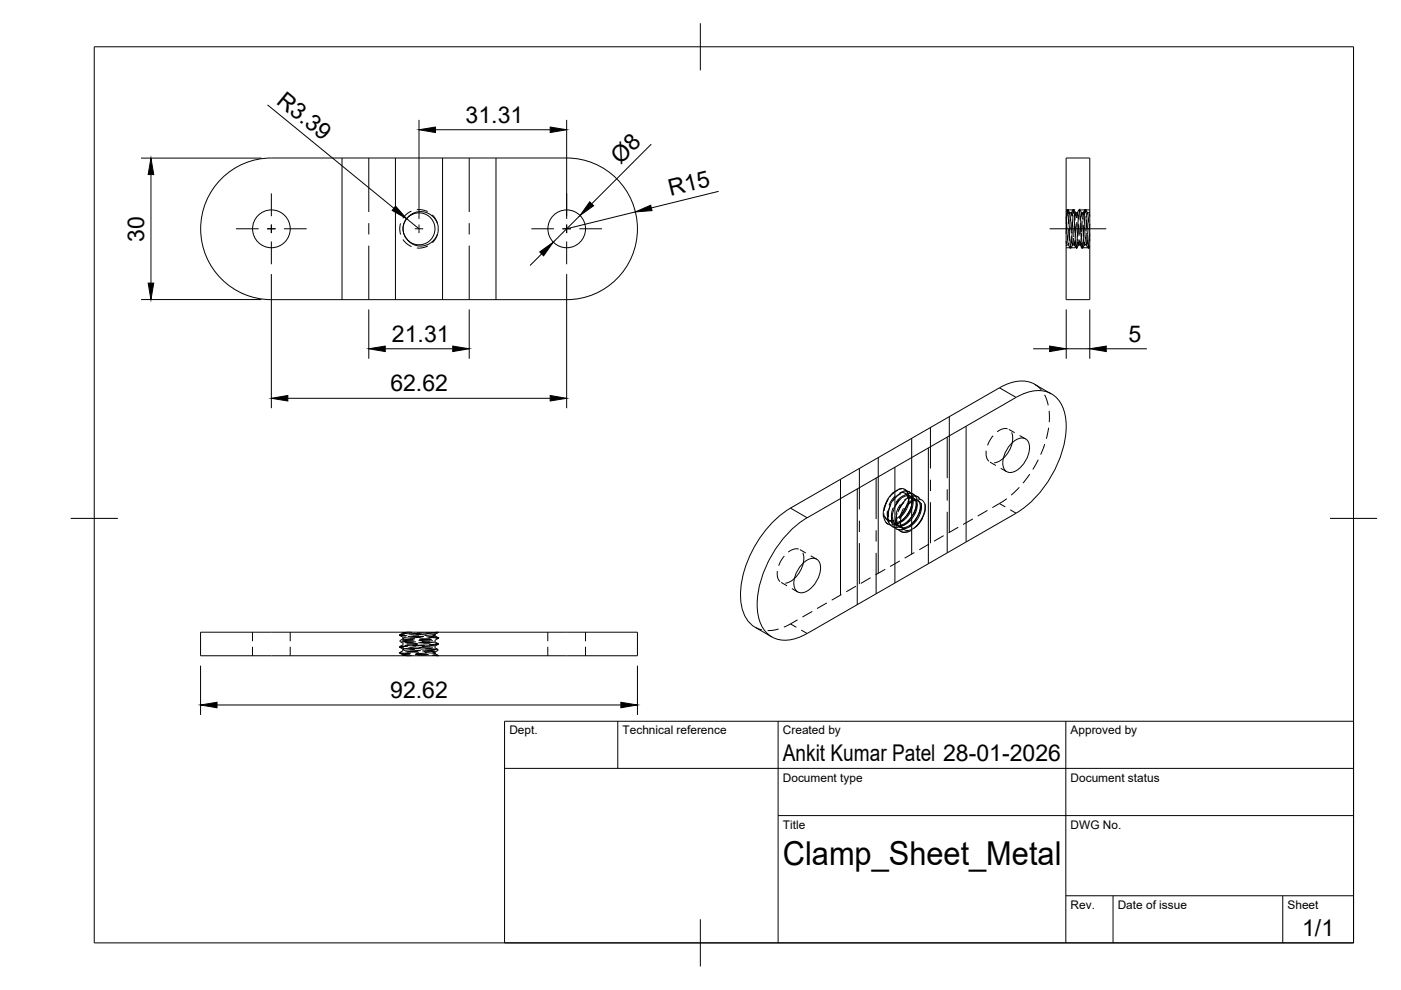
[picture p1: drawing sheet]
<svg xmlns="http://www.w3.org/2000/svg" width="297mm" height="210mm" viewBox="0 0 297 210" stroke-linecap="round" stroke-linejoin="round" font-family="sans-serif">
<!-- layer: Visible -->
<g fill="none" stroke="#000" stroke-width=".21">
<path d="M57.5 33.5h62.7a15 15 0 0 1 14.9 15 15 15 0 0 1-14.9 15h-62.7M57.5 33.5a15 15 0 0 0-15 15 15 15 0 0 0 15 15M226 33.5h5.1v30h-5.1zM86.6 45.9l1.1-.7 .8-.3h.9l1.5 .4 1.1 .8a3.5 3.5 0 0 1 .8 3.5M86.6 45.9l.8-.5 1.1-.3 1 .1 .9 .3 .7 .5 .6 .7 .5 1.6-.1 1.1-.4 .9-.6 .7-.7 .6-.9 .3h-1l-1.1-.3-.8-.5M86.6 45.9a3.4 3.4 0 0 0 0 5.2M92.8 49.6l-1 1.6-.9 .6-.9 .3-1.1 .1-.8-.2-.9-.4-.6-.5M214.3 94.1a2.54 2.54 0 0 1 3.4-.9 3.5 3.5 0 0 1 .1 3.8 5.1 5.1 0 0 1-3.6 3.2 1.67 1.67 0 0 1-1.6-2 6.3 6.3 0 0 1 1.7-4.1zM214.6 93.9l-.7 1.7-1.2 1.5M215.5 84.3a7.6 7.6 0 0 1 7.5-.8 6.8 6.8 0 0 1 3 5.5 22.8 22.8 0 0 1-7.2 17.2l-2.2 1.9-1.2 .7-44.3 25.5a7.7 7.7 0 0 1-7.5 .7 6.8 6.8 0 0 1-3-5.5 22.8 22.8 0 0 1 7.2-17.2l2.2-1.8 1.2-.7 44.2-25.5M222.9 83.5l-3.5-2a7 7 0 0 0-6.6 .2l-45.2 26a23.5 23.5 0 0 0-10.6 18.5 7.5 7.5 0 0 0 3.1 6.8l3.6 2.1M170 119.6a2.54 2.54 0 0 1 3.4-.9 3.5 3.5 0 0 1 .1 3.8 5.1 5.1 0 0 1-3.6 3.2 1.67 1.67 0 0 1-1.6-2 6.3 6.3 0 0 1 1.7-4.1z"/>
<path d="M170.3 119.4l-.7 1.8-1.2 1.5M191.6 112.2l.1 .1M191.7 108.1a3.4 3.4 0 0 0-.3 4l.3 .2M192.1 107.5l-.8 1.3M192.6 106.9l-.7 1.6-.8 1M193.1 107.8l-.9 1.6M193.4 106.4l-.3 1.2-.5 1.2-.9 1-.8 .7M193.6 106.2l-.2 1.6-.6 1.2-1.1 1.2-.8 .6M193.9 111.9l1.3-1.6 .5-1 .4-1.2-.1-1.4-.3-.5-.6-.4-1.1 .1-.8 .5-.8 .7-.7 1 .8-1.1 .6-.5 1-.4 .7 .1 .4 .5 .2 1.1-.2 1-.6 1.1-.8 1-.8 .7-1.1 .4h-.6M193.9 108.3l-.8 1.6M194.1 106.1l.1 1.3-.6 1.7-1.2 1.5-1.4 .7M194.2 106.1l.3 .6-.1 .9-.5 1.5-.8 1.1-.6 .6-.6 .4-.9 .3"/>
<path d="M194.6 106.2l.5 .6v1l-.3 1-.4 .9-1.4 1.6-1 .5-.8 .1M194.8 108.9l-.8 1.5M196.1 108.6l-.8 1.8-1.1 1.3-1.3 .7-.7 .1-.5-.2M196.1 106.8v1.7M42.5 134h92.6v5h-92.6z"/>
<circle cx="57.6" cy="48.5" r="4"/>
<circle cx="120.2" cy="48.5" r="4"/>
</g>
<!-- layer: Hidden -->
<g fill="none" stroke="#000" stroke-width=".21">
<path d="M84.9 47.4l-.1 1.2 .1 1.1M85.4 50.8l.8 .9 1 .6M87.2 44.8l-1 .6-.8 .9M88.4 44.5h1.1l1.2 .4M90.7 52.1l-1.3 .5h-1M91.7 45.5l.6 .8 .5 1.2M92.8 49.6l-.3 .8-.8 1.1M226 51.1l.1 .7M226 45.9l.2 2.8M226 44.5h1.9M226 52.5h1.9M226.2 47l-.2 2.6"/>
<path d="M226.2 51.9h.3M226.2 44.9l-.2 2.5M226.2 51.9l-.2 .3M226.3 49.9l.2 2 .1-.3M226.3 44.4l-.3 .5M226.3 44.4h.1M226.4 45.1l.2 2.4M226.4 44.4l.4 .7M226.5 48.5l-.2 2.4M226.5 51.9l.4 .7M226.5 45.3l-.1-.9-.2 1.5M226.6 46.5l.1 2.4"/>
<path d="M226.6 48.7l.2 2.3M226.8 50.1l.2 2.4M226.8 45.1h.4M226.9 45.3l-.1-.2-.2 2.2M226.9 48l-.2 2.4M226.9 52.6h.1M227 46.5l.1 2.3M227.1 52.6l.4-.7h.3l.4 .7M227.1 50.6l-.2 2-.1-.4M227.2 50l.2 1.9 .1-.5M227.3 45.8l-.2-.7-.2 1.8M227.3 47.1l-.1 2.3"/>
<path d="M227.3 49.2l-.1 2.4M227.4 46.9l.1 2.4M227.5 45.6l-.1 2.4M227.6 50.5l.2 1.4 .1-.9M227.6 44.4l.3 2.4M227.7 44.4l-.6 .7M227.7 44.4l.4 .7M227.7 45.3l-.2-.9-.1 1.5M227.8 46.5l.1 2.4M227.8 47.9l-.2 2.3M227.9 50.1l.2 2.4M227.9 48l.2 2.3"/>
<path d="M228.1 45.1h.3M228.2 47.4l-.2 2.4M228.2 52.6h.1M228.2 45.9l-.2-.8-.1 1.6M228.2 46.2l.2-1.1 .2 1.3M228.3 47.1l.1 2.4M228.4 45.1l.4-.7 .2 2.4M228.5 49.2l-.2 2.4M228.5 51.3l-.2 1.3-.2-1M228.5 50.7l.2 1.2 .2-1.1M228.6 45.6l-.1 2.4M228.6 47.7l-.1 2.4"/>
<path d="M228.7 47.6l.1 2.3M228.7 51.9h.3M228.7 51.9l-.4 .7M228.8 44.4l.5 .7M229 44.7l-.1-.3-.2 2.2M229 51.9l.4 .7M229.1 48l.1 2.3M229.1 45.8l.1 2.4M229.1 47.3l-.2 2.3M229.2 44.5h1.9M229.2 52.5h1.9M229.2 46.1l.1-1 .2 1.4"/>
<path d="M229.2 50.3l-.2 1.6-.1-.8M229.3 49.4l.1 2.4M229.3 45.1h.4M229.4 52.6h.1M229.4 46.8l-.1 2.4M229.6 45.6l.1-.5 .2 1.9M229.6 47.7l.1 2.4M229.6 51.3l-.2 1.3-.1-1M229.8 47.7l-.1 2.4M229.8 49.9l-.2 2.4M230 46.3l-.2 2.4M230 48.2l.1 2.4"/>
<path d="M230 45.1l.2-.7 .2 1.7M230.1 44.7l-.1-.3-.2 2.2M230.1 50.2l-.1 1.7-.2-.6M230.2 44.4l-.6 .7M230.2 44.4l.4 .7M230.2 45.8l.2 2.4M230.3 51.9l.4 .7M230.3 51.9h-.3l-.4 .7M230.4 46.6l-.2 2.4M230.4 49.4l.1 2.4M230.4 47.3l.1 2.4M230.5 45.4l.1-.3 .2 2.1"/>
<path d="M230.5 49.7l-.2 2.2-.1-.2M230.6 45.1h.3M230.6 50.9l.2 1.7 .1-.6M230.7 52.6h.1M230.8 46.1l-.2 2.4M230.9 48.4l.2 2.7M230.9 49.9l-.1 2.4M231 45.3l.1 .6M231.1 47.4l-.1 1.3M231.1 49.6l-.1 1.2M231.1 52.2l-.3 .4M231.1 44.9l-.2 .2"/>
<path d="M209.1 95.6v1l.2 .8 .4 .4M209.9 98l1.2 .7M210.6 92.4l-.9 1.2-.3 .8M212.2 99.3l1.2 .7M212.7 97.1l-.8 .7-1.1 .3M213.6 90.9h-.9l-1.3 .6M213.9 91l1.2 .8M214.5 91.7l.2 .7-.1 1.5M216.2 92.3l1.2 .8M219.4 81.5l1.4 1.2M220.1 97.5l-1.1 2M221.5 83.7l.7 2.3"/>
<path d="M221.5 94.2l-.9 2.2M222.3 90.7l-.5 2.3M222.4 87.1l.1 2.4M166.3 117.9l-.8 1.2-.4 .8M169.3 116.4h-.9l-1.3 .7M169.6 116.5l1.3 .8M170.2 117.2l.2 .8-.1 1.4M171.9 117.8l1.2 .8M187.3 109l.3 1.3 .7 .8M187.4 108.8l.1 .8 .7 .7M187.5 107.6l.7-1.6-.5 1-.2 1.3M187.6 107.3l-.3 1.2v1.1"/>
<path d="M187.6 109.5l.4 .6 .5 .3h1.1M188.1 110.2l.2 .1M188.2 108.3v1.4l.5 .8M188.2 110.3l.5 .1 .8-.1M188.2 110.3l.8 .1M188.2 111.1h.1M188.3 108.5l-.1 1.3 .2 1M188.3 110.4l.6 1.1 1 .4M188.4 105.7l-.6 1.1-.3 1.1M188.7 107.3l-.3 1.2v1.2M188.9 106.9l-.5 1.2-.2 1.1M188.9 110.7l.3 .1"/>
<path d="M189 110.7l.8 .3 1.1-.2M189.1 111.6h.1M189.1 109l-.1 1.3 .3 1.1M189.3 109.5l.2 1.2 .3 .4 .6 .4M189.4 107.7l-.4 1.1 .1 1.2M189.5 108.2l-.3 1.1-.1 1.2M189.5 104.3l-.8 .9-.7 1M189.5 111.6l.5 .5 .5 .2h1.1M189.6 111l.6 .4 .8-.1M189.8 105.2l-.6 .6-.7 1.3M189.8 111.2l.3 .2M189.9 105.4l-.7 .8-.6 1.2"/>
<path d="M189.9 110.3l.4 1.1 .4 .3 .5 .2M190 112.1l.1 .1M190.1 109.5l-.1 1.3 .2 1M190.1 109.8l.2 1.3 .7 .8M190.2 108.8l-.3 1.9a.46 .46 0 0 1-.1 .5 .46 .46 0 0 1-.5 .1l-.7-.1-.8-.5M190.4 103.9l-1 .6-.8 .9M190.4 112.2l1 .6 1.2-.1M190.5 106.3l-.7 1-.4 1.1M190.5 103.7l.6-.1 .6 .1 .5 .4 .3 .7M190.7 111.7l.2 .2M190.7 105.9l-.7 .9-.5 1.1M190.8 118.9l-2.1 1.2"/>
<path d="M190.8 104.5l.7-.1 .4 .2 .4 .4 .1 .7M190.9 111.2l.2 .6 .5 .4M190.9 110.5l-1.1 .4M190.9 112.6v.1M190.9 106.9l-.6 1-.3 1.2M191 104.7l-.9 .6-.8 1M191.1 109.5l-.5 .4M191.2 103.6l-.9 .3-1.1 .8M191.3 104.3l-.8 .6-1 1M191.3 108.8l-1.2 1.1M191.4 105.5l.9-.4h.6l.4 .4 .3 .7M191.5 110.2l-1 .8-1.1 .3"/>
<path d="M191.5 105.3l-.9 .9-.7 .9M191.5 111.3l-1.1 .5-1.1-.1M191.6 107.8l-.6 1.1-.2 1.1M191.6 106.6l-.8 1-.4 1M191.6 103.8l.6 .4 .3 .6M191.7 105.1l-.9 .5-.9 1M191.7 106.4l-1.2 1.9M191.9 103.8h.1M191.9 104.6l.2 .1M192 107.8l-.7 1.1-.7 .8M192.1 104.7l.6 .9-.1 1.3M192.2 105.9l-.8 .7-.7 1.1"/>
<path d="M192.2 109.4l-1.2 1.1M192.3 104.1l.4 1-.2 1.4M192.3 106.8l-.2 .7M192.4 111.8l-1.2 .5-1.1-.1M192.5 104.2l.4 .2 .4 .5 .3 1.2M192.5 105.8l1-.2 .5 .2 .2 .3M192.5 104.8v1.7M192.5 104.7h.7l.5 .1 .4 .4 .3 .6M192.5 106.5v.2M192.7 104.3h.1M192.8 105.1l.2 .1M192.8 105.1l.4 .6 .2 .7"/>
<path d="M193 104.4l-.6-.3h-.5l-1.1 .5M193 110.1l-.8 .8-1.1 .7M193.1 109.9l-.7 .7M193.2 105.3l1-.1 .6 .4 .3 .5M193.3 112.4l-1.1 .5-1.2-.2M193.4 107.2l-1.1 2.2M193.4 105.5v1.2l-.3 1.1M193.6 104.8h.1M193.6 105.6l.3 .1M193.8 104.9l-.8-.3-1.4 .5M193.8 105.7l-.4-.2h-.6l-1.1 .6M193.9 111.9l-.2 .2"/>
<path d="M193.9 117.2l-2.1 1.1M194 110.4l-.7 .7M194.3 110l-.7 .9-.9 .8M194.3 106v1l-.4 1.3M194.4 106.9l-.3 1.3-.5 1M194.4 106h-.9l-1.2 .8M194.5 105.3h.1M194.5 106.1l.3 .1M194.9 105.6l-.6-.4h-.6l-1 .4M195.2 107.2l-.4 1.7M195.3 106.6v1l-.4 1.3M195.6 109.8l-1.4 1.9"/>
<path d="M196.1 108.6l-.1 .1M197 115.4l-2.1 1.2M200.1 113.6l-2.1 1.2M203.2 111.8l-2.1 1.2M206.3 110l-2.1 1.2M209.4 108.2l-2.1 1.2M213.5 105.7l-3.1 1.9M216.1 103.3l-1.7 1.7M218.3 100.5l-1.4 1.9M53.5 134v1.9M53.5 137.1v1.9M61.5 134v1.9"/>
<path d="M61.5 137.1v1.9M84.8 134.6l.7 .5M84.8 137.1l.7 .5M84.8 138.4v.1M84.8 138.4l2.3 .2M84.8 138.5l.7 .4M84.8 136l.7 .4M85 138.4l-.2 .1 2 .2M85.1 136.1l2.4 .1M85.4 136l2.4 .1M85.4 134v.2M85.4 135.1v.4"/>
<path d="M85.4 136.4v.3M85.4 137.6v.4M85.4 138.9v.1M85.5 135.4l-.7 .6M85.5 134.2l-.7 .4M85.5 136.7l-.7 .4M85.5 137.9l-.7 .5M85.5 134.5l-.7 .1 1.5 .2M85.6 135.2l2.3 .2M85.7 135.4l-.3 .1 2.2 .2M85.8 134.6l-1 .1 1.3 .2M85.9 136.8l2.3 .2"/>
<path d="M86.2 136.9l-1.4 .2 .8 .2M86.2 136.5l2.4 .2M86.5 137l-1.7 .2 .6 .1M86.5 138.1l2.4 .2M86.6 137.4l2.3 .1M86.8 137.3l2.4 .1M86.8 137.8l2.4 .2M87 138.7l-1.6 .2 1.9 .1M87.2 135l2.4 .1M87.3 134.1l-1.9 .1 1.6 .2M87.4 136.9l2.4-.2 2.3 .3M87.5 134.8l2.4 .2"/>
<path d="M87.6 137.4l-2.2 .2 .3 .1M87.7 135.6l-2.4 .2M87.9 135.7l-2.3 .1M87.9 137.7l-2.3 .2M88 138.7l2.4 .2M88.1 134.5l2.4 .1M88.2 136.1l-2.3 .2M88.3 138.7l2.4 .1M88.3 138.1l-2.4 .1M88.5 134.1l2.4 .2M88.6 136.4l-2.4 .2M88.6 138.2l-2.4 .1"/>
<path d="M88.7 136.3l2.4 .1M88.8 135.8l2.3 .1M88.9 134.8l-2.4 .2M89 136.2l2.4 .1M89.1 134.3l-2.4 .1M89.1 135.4l2.4 .2M89.2 135.1l-2.4 .2M89.4 134.4l-2.4 .1M89.4 137.1l2.4 .1M90 136.8l-2.3 .2M90 138.4l2.2 .2-.1 .1M90.1 137.6l2.4 .1"/>
<path d="M90.3 134.2l2.6-.1-2.3 .2M90.4 137.5l2.4 .2M90.4 138l1.8 .2-.5 .2M90.5 138.5l-2.4 .1M90.8 135.1l2.1 .2-.2 .1M90.9 138.8l-2.4 .1M91.1 135l1.8 .2-.5 .1M91.1 137.2l-2.3 .1M91.2 135.4l-2.4 .1M91.5 135.5l-2.4 .1M91.5 137.5l-2.4 .1M91.7 134.7l.5 .1-1.8 .3"/>
<path d="M91.8 135.8l-2.4 .2M91.8 138.8l1.1 .2-1.3-.1M91.9 137.9l-2.4 .1M92.1 134.4l.1 .1-2.2 .2M92.1 136.1l-2.3 .2M92.2 138l-2.4 .1M92.2 134.8l.7 .5M92.2 136.1l.7 .4-.7 .5M92.2 138.6l.7 .4M92.2 137v.3l.7 .4M92.2 134.5v.3M92.2 138.3v.3"/>
<path d="M92.2 136.5l.7 .1-1.7 .2M92.5 136.4l.4 .1-1.9 .2M92.9 135.4l-.7 .4v.3M92.9 134l-.7 .5M92.9 137.7l-.7 .6M116.1 134v1.9M116.1 137.1v1.9M124.1 134v1.9M124.1 137.1v1.9M160.1 133l1.5 .6M164.8 121.1l.1 1.4 .5 .8M165.1 133.4l-2.3 .3"/>
<path d="M165.6 123.5l1.3 .7M167.9 124.8l1.2 .7M168.4 122.7l-.8 .6-1.1 .3M169.1 131.4l-2.9 1.6M172.2 129.6l-2.1 1.2M175.3 127.8l-2.1 1.2M178.4 126.1l-2.1 1.1M181.5 124.3l-2.1 1.2M184.6 122.5l-2.1 1.2M187.7 120.7l-2.1 1.2"/>
</g>
<!-- layer: Bend Center -->
<g fill="none" stroke="#000" stroke-width=".21">
<path d="M78.2 33.5v11.5M99.5 33.5v11.5M78.2 47.3v2.4M78.2 52.1v11.4M99.5 47.3v2.4M99.5 52.1v11.4M182.2 99.3v8.7M197.3 90.6v8.7M200.8 92.7v8.7M182.2 110.4v2.4M182.2 115.2v8.7M185.8 101.4v8.7"/>
<path d="M185.8 112.4v2.4M185.8 117.2v8.7M197.3 101.7v2.4M197.3 106.5v8.7M200.8 103.8v2.3M200.8 108.5v8.7"/>
</g>
<!-- layer: Visible Narrow -->
<g fill="none" stroke="#000" stroke-width=".21">
<path d="M72.5 33.5v30M83.8 33.5v30M93.8 33.5v30M105.2 33.5v30M186.2 97v24.6M189.7 99.1v24.5M193.3 92.9v24.6M196.8 95v24.5M201.3 88.3v24.6M204.8 90.4v24.5M211.9 82.2l3.5 2.1M167.6 107.7l3.5 2.1"/>
<path d="M178.2 101.6v24.6M181.8 103.7v24.5"/>
</g>
<!-- layer: Hidden Narrow -->
<path d="M211.9 106.8l1.2 .7M214.2 108.1l1.2 .7M167.6 132.3l1.2 .7M169.9 133.6l1.2 .7" fill="none" stroke="#000" stroke-width=".21"/>
<!-- layer: BORDER -->
<path d="M20 9.9h267v190h-267zM148.5 4.9v10M15 109.9h10M282 109.9h10M148.5 194.9v10" fill="none" stroke="#000" stroke-width=".21"/>
<!-- layer: TITLEBLOCK -->
<path d="M107 152.9h180v47h-180zM131 152.9v10M165 152.9v47M226 152.9v47M107 162.9h180M165 172.9h122M226 189.9h61M236 189.9v10M272 189.9v10" fill="none" stroke="#000" stroke-width=".21"/>
<!-- layer: Smart Centers -->
<g fill="none" stroke="#000" stroke-width=".21">
<path d="M50 48.5h4.8M56.6 48.5h1.8M57.5 41v4.8M57.5 47.6v1.8M57.5 51.2v4.8M60.2 48.5h4.8M87.9 48.5h1.8M88.8 47.6v1.8M112.6 48.5h4.9M119.3 48.5h1.7M120.1 41v4.8M120.1 47.6v1.8"/>
<path d="M120.1 51.2v4.8M122.8 48.5h4.8M222.5 48.5h12"/>
</g>
<!-- layer: FD_Dimensions -->
<g fill="none" stroke="#000" stroke-width=".21">
<path d="M29.9 33.5h25.5M32 37v23M56.7 22.2l26.8 21.9M88.8 25.4v21M92.3 27.5h24.3M120.1 25.4v21M138.1 30.6l-12.6 12.6M57.5 58.1v28.4M86.2 46.4l2.6 2.1M88 45.2a3.4 3.4 0 0 0-2.5 2.7 3.4 3.4 0 0 0 1.4 3.4M114.9 53.8l-2.5 2.5M120.1 58.1v28.4"/>
<path d="M123 45.7l-5.7 5.6M134.7 44.9l-14.6 3.6M152.4 40.6l-14.3 3.5M29.9 63.5h25.5M78.2 65.6v10.5M81.7 73.9h14.3M99.5 65.6v10.5M219.1 73.9h3.4M226.1 65.6v10.5M226.1 73.9h5M231.1 65.6v10.5M234.5 73.9h8.7"/>
<path d="M61 84.4h55.6M42.5 141.1v10.5M46 149.5h85.6M135.1 141.1v10.5"/>
</g>
<g fill="#000" stroke="#000" stroke-width=".21">
<path d="M32 33.5l.6 3.5h-1.2zM88.8 27.5l3.5-.6v1.2zM116.6 26.9l3.5 .6-3.5 .6zM83.9 43.7l2.3 2.7-3.1-1.8zM114.4 53.4l2.9-2.1-2 2.9zM125 42.8l.9 .8-2.9 2.1zM134.7 44.9l3.3-1.4 .2 1.2zM31.4 60h1.2l-.6 3.5zM78.2 73.9l3.5-.5v1.1zM96 73.4l3.5 .5-3.5 .6zM222.5 73.4l3.6 .5-3.6 .6zM231.1 73.9l3.4-.5v1.1z"/>
<path d="M57.5 84.4l3.5-.5v1.1zM116.6 83.9l3.5 .5-3.5 .6zM42.5 149.5l3.5-.6v1.2zM131.6 148.9l3.5 .6-3.5 .6z"/>
</g>
<text font-size="7" x="166" y="183.4">Clamp_Sheet_Metal</text>
<g font-size="4.9">
<text x="58.4" y="21.8" transform="rotate(39 58.4 21.8)">R3.39</text>
<text x="98.7" y="26">31.31</text>
<text x="131.6" y="34.9" transform="rotate(-45 131.6 34.9)">Ø8</text>
<text x="142.1" y="41.6" transform="rotate(-14 142.1 41.6)">R15</text>
<text x="30.5" y="51.2" transform="rotate(-90 30.5 51.2)">30</text>
<text x="83.1" y="72.5">21.31</text>
<text x="239.2" y="72.5">5</text>
<text x="82.8" y="83">62.62</text>
<text x="82.7" y="148">92.62</text>
<text x="166" y="161.4">Ankit Kumar Patel 28-01-2026</text>
<text x="276.1" y="198.6">1/1</text>
</g>
<g font-size="2.5">
<text x="108" y="155.7">Dept.</text>
<text x="132" y="155.7">Technical reference</text>
<text x="166" y="155.7">Created by</text>
<text x="227" y="155.7">Approved by</text>
<text x="166" y="165.7">Document type</text>
<text x="227" y="165.7">Document status</text>
<text x="166" y="175.7">Title</text>
<text x="227" y="175.7">DWG No.</text>
<text x="227" y="192.7">Rev.</text>
<text x="237" y="192.7">Date of issue</text>
<text x="273" y="192.7">Sheet</text>
</g>
</svg>
